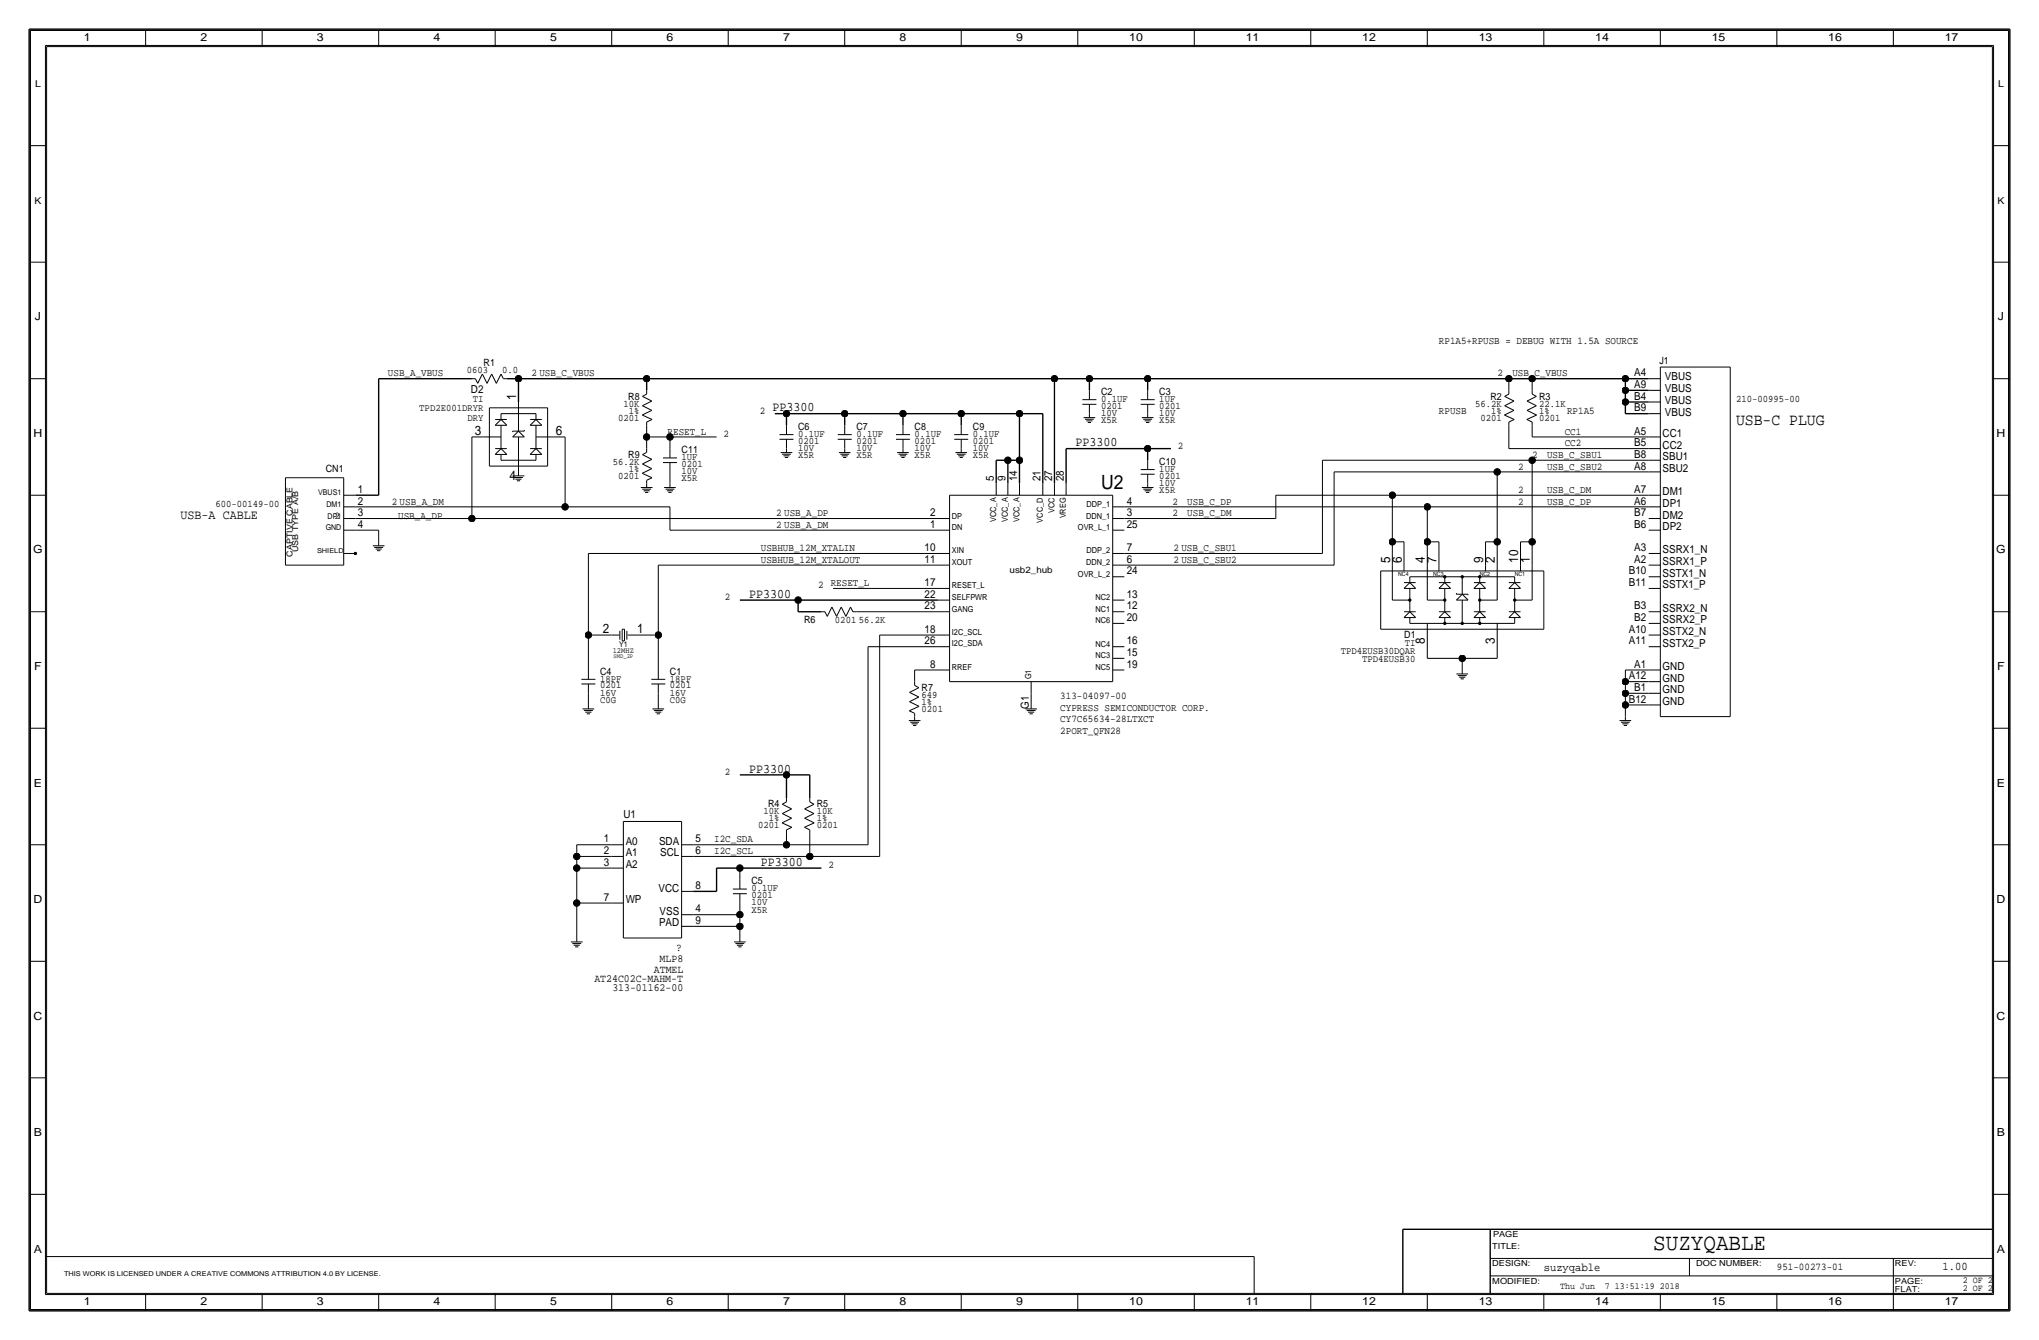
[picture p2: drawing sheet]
<svg xmlns="http://www.w3.org/2000/svg" width="444mm" height="292mm" viewBox="0 0 444 292" stroke-linecap="round" stroke-linejoin="round" font-family="sans-serif">
<g fill="none" stroke="#000" stroke-width=".22">
<path d="M9.9 9.9h424.7zM9.9 9.9v272.3zM10.2 10.2h424.1zM10.2 10.2v271.7zM31.7 6.6v3.6zM57.1 6.6v3.6zM82.5 6.6v3.6zM107.9 6.6v3.6zM133.3 6.6v3.6zM158.7 6.6v3.6zM184.1 6.6v3.6zM209.5 6.6v3.6z"/>
<path d="M234.9 6.6v3.6zM260.3 6.6v3.6zM285.8 6.6v3.6zM311.1 6.6v3.6zM336.5 6.6v3.6zM361.9 6.6v3.6zM387.3 6.6v3.6zM412.7 6.6v3.6zM434.3 10.2v271.7zM434.6 9.9v272.3zM6.6 31.8h3.3zM434.3 31.8h3.8z"/>
<path d="M6.6 57.1h3.3zM434.3 57.1h3.8zM6.6 82.5h3.3zM102.9 95.2v17.8zM102.9 95.2h2.5zM102.9 82.5h.7zM103.6 82.5l.5 1.1zM105.2 81.5l-1.1 2.1zM105.2 81.5l1 2.1zM105.4 95.2h3.8zM106.7 88.9h12.7zM106.7 88.9v12.7z"/>
<path d="M107.2 81.5l-1 2.1zM107.2 81.5l1 2.1zM107.9 92.7h2.6zM107.9 91.4h2.6zM107.9 97.8h2.6zM107.9 99.1h2.6zM109.2 90.2h7.6zM109.2 99.1v1.2zM109.2 91.4l-1.3 1.3zM109.2 90.2v1.2zM109.2 91.4l1.3 1.3zM109.2 97.8l-1.3 1.3z"/>
<path d="M109.2 97.8l1.3 1.3zM109.2 92.7v5.1zM109.2 81.5l-1 2.1zM109.2 81.5l.5 1zM109.7 82.5h.8zM111.8 94v.2zM111.8 95.2l1.2-1.2zM111.8 95.2h2.5zM111.8 94h2.5zM113 94l1.3 1.2zM113 87.6v6.4zM113 95.2v7.7z"/>
<path d="M114.3 93.7v.3zM115.6 99.1l1.2-1.3zM115.6 92.7l1.2-1.3zM115.6 92.7h2.5zM115.6 91.4h2.5zM115.6 99.1h2.5zM115.6 97.8h2.5zM116.8 97.8l1.3 1.3zM116.8 99.1v1.2zM116.8 91.4l1.3 1.3zM116.8 90.2v1.2zM116.8 95.2h3.8z"/>
<path d="M116.8 92.7v5.1zM119.4 88.9v12.7zM120.6 95.2h2.6zM123.2 95.2v15.3zM140 90.5l2.1 .9zM140 90.5l2.1-1zM140.1 86.4l.9-.5zM140.1 86.4l2 1zM140.1 88.4l2-1zM140.1 88.4l2 1.1zM140.1 99.1l.9-.5zM140.1 99.1l2 1z"/>
<path d="M141 92.7v2.5zM141 95.2h5zM141 95.2v2.6zM141 92v.7zM141 85.1v.8zM141 92l1.1-.6zM141 97.8v.8zM144.5 99.8h3.1zM146 95.2h10.2zM146 95.2v2.6zM146 97.8v2zM169.9 94.7h3.1z"/>
<path d="M169.9 95.8h3.1zM170.2 98.7h2.5zM170.5 99h1.9zM170.8 99.4h1.3zM171.1 99.7h.7zM171.4 92.7v2zM171.4 95.8v2zM171.4 97.8v.9zM182.6 94.7h3.1zM182.6 95.8h3.1zM182.9 98.7h2.5zM183.2 99h1.9z"/>
<path d="M183.5 99.4h1.3zM183.8 99.7h.7zM184.1 92.7v2zM184.1 95.8v2zM184.1 97.8v.9zM195.3 94.7h3.1zM195.3 95.8h3.1zM195.6 98.7h2.5zM195.9 99h1.9zM196.2 99.4h1.3zM196.5 99.7h.7zM196.8 97.8v.9z"/>
<path d="M196.8 92.7v2zM196.8 95.8v2zM208 94.7h3.1zM208 95.8h3.1zM208.3 98.7h2.5zM208.6 99h1.9zM208.9 99.4h1.3zM209.2 99.7h.7zM209.5 97.8v.9zM209.5 92.7v2zM209.5 95.8v2zM236 87.1h3z"/>
<path d="M236 88.1h3zM236.2 91h2.6zM236.5 91.4h2zM236.8 91.7h1.4zM237.1 92.1h.7zM237.5 90.2v.8zM237.5 85.1v2zM237.5 88.1v2.1zM248.7 87.1h3zM248.7 88.1h3zM248.9 91h2.6zM249.2 91.4h2z"/>
<path d="M249.5 91.7h1.4zM249.8 92.1h.7zM250.2 90.2v.8zM250.2 85.1v2zM250.2 88.1v2.1zM328 90.5l2.1 .9zM328 90.5l2-1zM328 86.4l.9-.5zM328 86.4l2 1zM328 88.4l2-1zM328 88.4l2 1.1zM328.9 82.5v2.6z"/>
<path d="M328.9 97.8h30.5zM328.9 92.7v5.1zM328.9 92v.7zM328.9 85.1v.8zM328.9 92l1.2-.6zM332.8 91.4l1.2 .6zM332.8 91.4l2.2-.9zM332.9 87.4l2-1zM332.9 87.4l2 1zM332.9 89.5l2-1.1zM332.9 89.5l2.1 1zM334 82.5v2.6z"/>
<path d="M334 95.2h25.4zM334 92.7v2.5zM334 92v.7zM334 85.1v.8zM334 85.9l.9 .5zM359.4 95.2h2.5zM359.4 97.8h2.5zM359.4 87.6h2.5zM359.4 90.2h2.5zM359.4 85.1h2.5zM359.4 82.5h2.5zM361.9 80h15.3z"/>
<path d="M361.9 80v76.2zM377.2 80v76.2zM434.3 82.5h3.8zM6.6 107.9h3.3zM62.2 104.1v19.1zM62.2 104.1h12.7zM74.9 115.6h2.6zM74.9 110.5h2.6zM74.9 107.9h2.6zM74.9 113h2.6zM74.9 104.1v19.1zM77.5 115.6h5z"/>
<path d="M77.5 110.5h45.7zM77.5 113h25.4zM81.3 119h2.5zM81.6 119.3h1.9zM81.9 119.7h1.3zM82.5 115.6v2.5zM82.5 118.1v.9zM102.9 113h101.6zM106.7 101.6h12.7zM109.2 100.3h7.6zM111.8 103.7h2.5zM112.1 104.1h1.9z"/>
<path d="M112.4 104.4h1.3zM112.7 104.8h.7zM113 102.9v.8zM123.2 110.5h22.8zM139.7 106.3h2.5zM140 106.6h1.9zM140 103.2l2.1 .9zM140 103.2l2.1-1zM140.1 101.1l2-1zM140.1 101.1l2 1.1zM140.3 107h1.3zM140.6 107.3h.7z"/>
<path d="M141 105.4v.9zM141 104.7v.7zM141 104.7l1.1-.6zM144.5 100.8h3.1zM144.8 106.3h2.5zM145.1 106.6h1.9zM145.4 107h1.3zM145.7 107.3h.7zM146 102.9v2.5zM146 110.5v5.1zM146 115.6h58.5zM146 100.8v2.1z"/>
<path d="M146 105.4v.9zM204.5 113h2.5zM204.5 115.6h2.5zM207 107.9h35.6zM207 107.9v40.7zM217.2 105.4v2.5zM219.7 105.4v2.5zM222.2 105.4v2.5zM227.3 105.4v2.5zM229.9 105.4v2.5zM232.4 105.4v2.5zM242.6 110.5h2.5z"/>
<path d="M242.6 113h2.5zM242.6 115.6h2.5zM242.6 107.9v40.7zM245.1 113h33zM245.1 110.5h66zM248.7 102.4h3zM248.7 103.4h3zM248.9 106.3h2.6zM249.2 106.6h2zM249.5 107h1.4zM249.8 107.3h.7zM250.2 100.3v2.1z"/>
<path d="M250.2 103.4v2zM250.2 105.4v.9zM278.1 107.9h25.4zM278.1 107.9v5.1zM288.3 100.3v20.3zM288.3 100.3h45.7zM290.8 102.9v20.3zM290.8 102.9h35.6zM303.5 118.1h2.6zM303.5 118.1v5.1zM303.5 107.9v10.2zM303.5 107.9h55.9z"/>
<path d="M306.1 118.1v5.1zM311.1 110.5h48.3zM311.1 110.5v7.6zM311.1 118.1h2.6zM311.1 118.1v5.1zM313.7 118.1v5.1zM323.8 118.1h2.6zM323.8 118.1v5.1zM326.4 102.9h33zM326.4 102.9v15.2zM326.4 118.1v5.1zM331.5 118.1h2.5z"/>
<path d="M331.5 118.1v5.1zM334 100.3h25.4zM334 100.3v17.8zM334 118.1v5.1zM359.4 113h2.5zM359.4 115.6h2.5zM359.4 110.5h2.5zM359.4 107.9h2.5zM359.4 102.9h2.5zM359.4 100.3h2.5zM434.3 107.9h3.8zM6.6 133.3h3.3z"/>
<path d="M62.2 123.2h12.7zM74.9 120.6h2.6zM82.2 120h.7zM128.3 120.6v17.8zM128.3 138.4h5zM128.3 138.4v7.6zM128.3 120.6h76.2zM133.3 138.4h1.7zM135.1 137.5v1.9zM135.6 139.7h.5zM135.6 137.2v2.5zM135.6 137.2h.5z"/>
<path d="M136.1 137.2v2.5zM136.7 137.5v1.9zM136.8 138.4h1.6zM138.4 138.4h5.1zM143.5 123.2v15.2zM143.5 138.4v7.6zM143.5 123.2h61zM179.1 133.3h.7zM179.8 133.3l.5 1.1zM181.4 132.3l-1.1 2.1zM181.4 132.3l1 2.1zM181.6 128.3h22.9z"/>
<path d="M183.4 132.3l-1 2.1zM183.4 132.3l1 2.1zM185.4 132.3l-1 2.1zM185.4 132.3l.5 1zM185.9 133.3h.8zM186.7 133.3h17.8zM191.8 138.4h12.7zM191.8 138.4v48.3zM204.5 123.2h2.5zM204.5 128.3h2.5zM204.5 138.4h2.5zM204.5 130.8h2.5z"/>
<path d="M204.5 120.6h2.5zM204.5 133.3h2.5zM242.6 135.9h2.5zM242.6 130.8h2.5zM242.6 133.3h2.5zM242.6 120.6h2.5zM242.6 125.7h2.5zM242.6 123.2h2.5zM245.1 120.6h43.2zM245.1 123.2h45.7zM301 137.2h35.5zM301 124.5v12.7z"/>
<path d="M301 124.5h35.5zM303.5 123.2v7.6zM303.5 130.8h3.8zM306.1 123.2v1.3zM306.1 134.6l1.2-1.3zM306.1 127h2.5zM306.1 134.6h2.5zM306.1 133.3h2.5zM306.1 128.3h2.5zM306.1 128.3l1.2-1.3zM307.3 133.3l1.3 1.3zM307.3 128.3v5z"/>
<path d="M307.3 127l1.3 1.3zM307.3 125.7v1.3zM307.3 125.7h22.9zM307.3 134.6v1.3zM307.3 135.9h22.9zM311.1 138.4v5.1zM311.1 135.9v2.5zM311.1 130.8h3.9zM311.1 123.2v7.6zM313.7 123.2v1.3zM313.7 127h2.5zM313.7 133.3h2.5z"/>
<path d="M313.7 128.3h2.5zM313.7 134.6h2.5zM315 134.6v1.3zM315 127l1.2 1.3zM315 125.7v1.3zM315 127l-1.3 1.3zM315 133.3l1.2 1.3zM315 133.3l-1.3 1.3zM315 128.3v5zM317.5 129.3v.2zM317.5 129.5h2.5zM317.5 130.8l1.3-1.3z"/>
<path d="M317.5 130.8h2.5zM318.8 125.7v3.8zM318.8 129.5l1.2 1.3zM318.8 130.8v5.1zM320 129.5v.2zM321.3 127h2.5zM321.3 133.3h2.5zM321.3 134.6h2.5zM321.3 134.6l1.3-1.3zM321.3 128.3l1.3-1.3zM321.3 128.3h2.5zM322.6 134.6v1.3z"/>
<path d="M322.6 130.8h3.8zM322.6 133.3l1.2 1.3zM322.6 128.3v5zM322.6 125.7v1.3zM322.6 127l1.2 1.3zM323.8 123.2v1.3zM326.4 138.4v5.1zM326.4 135.9v2.5zM326.4 123.2v7.6zM328.9 127h2.6zM328.9 128.3h2.6zM328.9 133.3h2.6z"/>
<path d="M328.9 134.6h2.6zM330.2 125.7v1.3zM330.2 127l-1.3 1.3zM330.2 127l1.3 1.3zM330.2 130.8h3.8zM330.2 128.3v5zM330.2 133.3l1.3 1.3zM330.2 133.3l-1.3 1.3zM330.2 134.6v1.3zM331.5 123.2v1.3zM334 123.2v7.6zM336.5 124.5v12.7z"/>
<path d="M359.4 138.4h2.5zM359.4 135.9h2.5zM359.4 133.3h2.5zM359.4 128.3h2.5zM359.4 125.7h2.5zM359.4 120.6h2.5zM359.4 123.2h2.5zM434.3 133.3h3.8zM6.6 158.7h3.3zM126.7 148.1h3.1zM126.7 149.1h3.1zM127 154.5h2.5z"/>
<path d="M127.3 154.9h1.9zM127.6 155.2h1.3zM127.9 155.6h.7zM128.3 151.1v2.6zM128.3 153.7v.8zM128.3 146v2.1zM128.3 149.1v2zM142 148.1h3zM142 149.1h3zM142.2 154.5h2.6zM142.5 154.9h2zM142.8 155.2h1.4z"/>
<path d="M143.2 155.6h.7zM143.5 151.1v2.6zM143.5 153.7v.8zM143.5 146v2.1zM143.5 149.1v2zM189.2 141v43.1zM189.2 141h15.3zM198.1 157.1h2.6zM198.2 154.9l1.2 .6zM198.2 154.9l2.2-.9zM198.3 150.9l2-1zM198.3 150.9l2 1z"/>
<path d="M198.3 153l2-1.1zM198.3 153l2.1 1zM198.4 157.4h2zM198.7 157.8h1.4zM199 158.1h.7zM199.4 146h5.1zM199.4 146v2.6zM199.4 155.5v.7zM199.4 148.6v.8zM199.4 149.4l.9 .5zM199.4 156.2v.9zM204.5 141h2.5z"/>
<path d="M204.5 146h2.5zM207 148.6h35.6zM223.5 154.5h2.6zM223.8 154.9h2zM224.1 155.2h1.4zM224.4 155.6h.7zM224.8 151.1v2.6zM224.8 153.7v.8zM224.8 148.6v2.5zM242.6 146h2.5zM242.6 141h2.5zM242.6 143.5h2.5z"/>
<path d="M311.1 143.5h7.7zM317.5 146.9h2.5zM317.8 147.3h1.9zM318.1 147.6h1.3zM318.4 148h.7zM318.8 143.5h7.6zM318.8 143.5v2.5zM318.8 146v.9zM353.1 157.1h2.5zM353.4 157.4h1.9zM353.7 157.8h1.3zM354 158.1h.7z"/>
<path d="M354.3 153.7h5.1zM354.3 151.1v2.6zM354.3 153.7v2.5zM354.3 151.1h5.1zM354.3 148.6v2.5zM354.3 146v2.6zM354.3 148.6h5.1zM354.3 146h5.1zM354.3 156.2v.9zM359.4 153.7h2.5zM359.4 148.6h2.5zM359.4 151.1h2.5z"/>
<path d="M359.4 146h2.5zM359.4 141h2.5zM361.9 156.2h15.3zM434.3 158.7h3.8zM135.9 179.1h12.7zM135.9 179.1v25.4zM148.6 179.1v25.4zM170.5 179.4l2.1 .9zM170.5 179.4l2.1-1zM170.5 175.3l.9-.5zM170.5 175.3l2.1 1zM170.5 177.3l2.1-1z"/>
<path d="M170.5 177.3l2.1 1.1zM171.4 174v.8zM175.4 176.3l2-1zM175.4 176.3l2 1zM175.4 178.4l2-1.1zM175.4 178.4l2.1 1zM176.5 174v.8zM176.5 174.8l.9 .5zM6.6 184.1h3.3zM125.7 184.1h7.6zM125.7 184.1v2.6zM125.7 186.7h7.6z"/>
<path d="M125.7 186.7v2.5zM125.7 189.2h7.6zM125.7 189.2v7.6zM125.7 196.8h7.6zM125.7 196.8v7.7zM133.3 196.8h2.6zM133.3 189.2h2.6zM133.3 184.1h2.6zM133.3 186.7h2.6zM148.6 194.3h2.5zM148.6 184.1h2.5zM148.6 199.4h2.5z"/>
<path d="M148.6 186.7h2.5zM151.1 199.4h10.2zM151.1 184.1h20.3zM151.1 186.7h25.4zM159.8 193.8h3zM159.8 194.8h3zM161.3 199.4v2.5zM161.3 196.8v2.6zM161.3 189.2v2.6zM161.3 191.8v2zM161.3 194.8v2zM171.4 184.1h17.8z"/>
<path d="M171.4 181.6v2.5zM171.4 180.9v.7zM171.4 180.9l1.2-.6zM175.4 180.3l1.1 .6zM175.4 180.3l2.1-.9zM176.5 186.7h15.3zM176.5 181.6v5.1zM176.5 180.9v.7zM434.3 184.1h3.8zM6.6 209.5h3.3zM124.5 205.3h2.5zM124.8 205.7h1.9z"/>
<path d="M125.1 206h1.3zM125.4 206.4h.7zM125.7 204.5v.8zM135.9 204.5h12.7zM148.6 201.9h2.5zM151.1 201.9h10.2zM160 205.3h2.6zM160.3 205.7h2zM160.6 206h1.4zM160.9 206.4h.7zM161.3 201.9v2.6zM161.3 204.5v.8z"/>
<path d="M434.3 209.5h3.8zM6.6 234.9h3.3zM434.3 234.9h3.8zM6.6 260.3h3.3zM9.9 273.9h263.5zM273.4 273.9v8zM324.9 278.1h109.4zM324.9 274.3h109.4zM368.3 274.3v3.8zM412.7 274.3v11.4zM434.3 260.3h3.8zM9.9 282.2h424.7z"/>
<path d="M10.2 281.9h424.1zM31.7 281.9v3.8zM57.1 281.9v3.8zM82.5 281.9v3.8zM107.9 281.9v3.8zM133.3 281.9v3.8zM158.7 281.9v3.8zM184.1 281.9v3.8zM209.5 281.9v3.8zM234.9 281.9v3.8zM260.3 281.9v3.8zM285.8 281.9v3.8z"/>
<path d="M311.1 281.9v3.8zM336.5 281.9v3.8zM361.9 281.9v3.8zM387.3 281.9v3.8z"/>
</g>
<g fill="none" stroke="#000" stroke-width=".3">
<path d="M6.3 6.3h431.8zM6.3 6.3v279.4zM6.6 6.6h431.3zM6.6 6.6v278.9zM437.9 6.6v278.9zM438.1 6.3v279.4zM82.5 82.5v25.4zM82.5 82.5h20.4zM110.5 82.5h2.5zM113 82.5h28zM113 82.5v5.1zM141 82.5h88.9z"/>
<path d="M141 82.5v2.6zM168.9 90.2h2.5zM171.4 90.2h12.7zM171.4 90.2v2.5zM184.1 90.2h12.7zM184.1 90.2v2.5zM196.8 90.2h12.7zM196.8 90.2v2.5zM209.5 90.2h12.7zM209.5 90.2v2.5zM222.2 90.2h5.1zM222.2 90.2v10.1z"/>
<path d="M227.3 90.2v15.2zM229.9 82.5h7.6zM229.9 82.5v22.9zM232.4 97.8v7.6zM232.4 97.8h17.8zM237.5 82.5h12.7zM237.5 82.5v2.6zM250.2 82.5h78.7zM250.2 82.5v2.6zM250.2 97.8h5.1zM250.2 97.8v2.5zM328.9 82.5h5.1z"/>
<path d="M334 82.5h20.3zM354.3 90.2h5.1zM354.3 87.6v2.6zM354.3 87.6h5.1zM354.3 85.1v2.5zM354.3 82.5v2.6zM354.3 85.1h5.1zM354.3 82.5h5.1zM77.5 107.9h5zM217.2 100.3h2.5zM217.2 100.3v5.1zM219.7 100.3h2.5z"/>
<path d="M219.7 100.3v5.1zM222.2 100.3v5.1zM161.3 130.8h12.7zM174 130.8h30.5zM174 130.8v2.5zM174 133.3h5.1zM161.3 168.9h10.1zM171.4 168.9h5.1zM171.4 168.9v5.1zM176.5 168.9v5.1zM151.1 194.3h5.1zM156.2 189.2h5.1z"/>
<path d="M156.2 189.2v5.1zM161.3 189.2h17.8zM305.8 268v13.9zM305.8 268h128.5zM324.9 268v13.9zM6.3 285.7h431.8zM6.6 285.5h431.3z"/>
</g>
<g fill="#000" stroke="#000" stroke-width=".22">
<path d="M77.3 120.5h.4v.3h-.4zM307.1 130.6h.4v.4h-.4zM314.8 135.7h.4v.4h-.4zM314.8 125.6h.4v.3h-.4zM314.8 130.6h.4v.4h-.4zM318.6 125.6h.4v.3h-.4zM318.6 135.7h.4v.4h-.4zM322.4 135.7h.4v.4h-.4zM322.4 130.6h.4v.4h-.4zM322.4 125.6h.4v.3h-.4zM330 130.6h.4v.4h-.4z"/>
<circle cx="113" cy="82.5" r=".71"/>
<circle cx="141" cy="95.2" r=".71"/>
<circle cx="141" cy="82.5" r=".71"/>
<circle cx="146.1" cy="95.2" r=".71"/>
<circle cx="171.5" cy="90.2" r=".71"/>
<circle cx="184.2" cy="90.2" r=".71"/>
<circle cx="196.9" cy="90.2" r=".71"/>
<circle cx="209.6" cy="90.2" r=".71"/>
<circle cx="222.3" cy="90.2" r=".71"/>
<circle cx="229.9" cy="82.5" r=".71"/>
<circle cx="237.5" cy="82.5" r=".71"/>
<circle cx="250.2" cy="97.8" r=".71"/>
<circle cx="250.2" cy="82.5" r=".71"/>
<circle cx="328.9" cy="82.5" r=".71"/>
<circle cx="334" cy="82.5" r=".71"/>
<circle cx="354.3" cy="87.6" r=".71"/>
<circle cx="354.3" cy="82.5" r=".71"/>
<circle cx="354.3" cy="85.1" r=".71"/>
<circle cx="102.9" cy="113" r=".71"/>
<circle cx="123.2" cy="110.5" r=".71"/>
<circle cx="219.7" cy="100.3" r=".71"/>
<circle cx="222.3" cy="100.3" r=".71"/>
<circle cx="303.5" cy="118.1" r=".71"/>
<circle cx="303.5" cy="107.9" r=".71"/>
<circle cx="311.2" cy="110.5" r=".71"/>
<circle cx="311.2" cy="118.1" r=".71"/>
<circle cx="326.4" cy="118.1" r=".71"/>
<circle cx="326.4" cy="102.9" r=".71"/>
<circle cx="334" cy="118.1" r=".71"/>
<circle cx="334" cy="100.3" r=".71"/>
<circle cx="128.3" cy="138.4" r=".71"/>
<circle cx="143.5" cy="138.4" r=".71"/>
<circle cx="174" cy="130.8" r=".71"/>
<circle cx="318.8" cy="143.5" r=".71"/>
<circle cx="354.3" cy="153.7" r=".71"/>
<circle cx="354.3" cy="151.1" r=".71"/>
<circle cx="354.3" cy="148.6" r=".71"/>
<circle cx="171.5" cy="168.9" r=".71"/>
<circle cx="125.7" cy="186.7" r=".71"/>
<circle cx="125.7" cy="189.2" r=".71"/>
<circle cx="125.7" cy="196.8" r=".71"/>
<circle cx="161.3" cy="199.4" r=".71"/>
<circle cx="161.3" cy="189.2" r=".71"/>
<circle cx="171.5" cy="184.1" r=".71"/>
<circle cx="176.5" cy="186.7" r=".71"/>
<circle cx="161.3" cy="201.9" r=".71"/>
</g>
<text font-size="5.1" x="360.4" y="272.5">SUZYQABLE</text>
<text font-size="4.3" x="240" y="106.7">U2</text>
<text font-size="3.6" x="378.5" y="92.7">USB-C PLUG</text>
<g font-size="2.9">
<text x="112.5" y="87.1" transform="rotate(-90 112.5 87.1)">1</text>
<text x="168.4" y="89.7">PP3300</text>
<text x="103.5" y="94.7">3</text>
<text x="121.2" y="94.7">6</text>
<text x="234.4" y="97.3">PP3300</text>
<text x="111.1" y="104.6">4</text>
<text x="39.4" y="113">USB-A CABLE</text>
<text x="303" y="122.7" transform="rotate(-90 303 122.7)">5</text>
<text x="305.6" y="122.7" transform="rotate(-90 305.6 122.7)">6</text>
<text x="310.6" y="122.7" transform="rotate(-90 310.6 122.7)">4</text>
<text x="313.2" y="122.7" transform="rotate(-90 313.2 122.7)">7</text>
<text x="323.3" y="122.7" transform="rotate(-90 323.3 122.7)">9</text>
<text x="325.9" y="122.7" transform="rotate(-90 325.9 122.7)">2</text>
<text x="331" y="122.7" transform="rotate(-90 331 122.7)">10</text>
<text x="333.5" y="122.7" transform="rotate(-90 333.5 122.7)">1</text>
<text x="163.3" y="130.3">PP3300</text>
<text x="131.4" y="137.9">2</text>
<text x="138.9" y="137.9">1</text>
<text x="310.6" y="140.4" transform="rotate(-90 310.6 140.4)">8</text>
<text x="325.9" y="140.4" transform="rotate(-90 325.9 140.4)">3</text>
<text x="163.3" y="168.4">PP3300</text>
<text x="165.9" y="188.7">PP3300</text>
</g>
<g font-size="2.6">
<text x="336.5" y="277.1">suzyqable</text>
<text x="423.5" y="276.9">1.00</text>
</g>
<g font-size="2.4">
<text x="18.3" y="8.9">1</text>
<text x="43.7" y="8.9">2</text>
<text x="69.1" y="8.9">3</text>
<text x="94.5" y="8.9">4</text>
<text x="119.9" y="8.9">5</text>
<text x="145.3" y="8.9">6</text>
<text x="170.7" y="8.9">7</text>
<text x="196.1" y="8.9">8</text>
<text x="221.5" y="8.9">9</text>
<text x="246.2" y="8.9">10</text>
<text x="271.6" y="8.9">11</text>
<text x="297" y="8.9">12</text>
<text x="322.4" y="8.9">13</text>
<text x="347.8" y="8.9">14</text>
<text x="373.2" y="8.9">15</text>
<text x="398.6" y="8.9">16</text>
<text x="424" y="8.9">17</text>
<text x="7.6" y="69.8">J</text>
<text x="435.5" y="69.8">J</text>
<text x="356.3" y="82">A4</text>
<text x="363" y="82.8">VBUS</text>
<text x="102.7" y="85.6">D2</text>
<text x="356.3" y="89.7">B9</text>
<text x="356.3" y="87.1">B4</text>
<text x="356.3" y="84.6">A9</text>
<text x="363" y="85.3">VBUS</text>
<text x="363" y="88.1">VBUS</text>
<text x="7.3" y="95.3">H</text>
<text x="356.3" y="94.7">A5</text>
<text x="362.5" y="95.2">CC1</text>
<text x="363" y="90.7">VBUS</text>
<text x="435.3" y="95.2">H</text>
<text x="356.3" y="99.8">B8</text>
<text x="356.3" y="97.3">B5</text>
<text x="362.5" y="97.8">CC2</text>
<text x="362.5" y="100.3">SBU1</text>
<text x="78" y="107.4">1</text>
<text x="216.7" y="104.9" transform="rotate(-90 216.7 104.9)">5</text>
<text x="219.2" y="104.9" transform="rotate(-90 219.2 104.9)">9</text>
<text x="221.7" y="104.9" transform="rotate(-90 221.7 104.9)">14</text>
<text x="226.8" y="104.9" transform="rotate(-90 226.8 104.9)">21</text>
<text x="229.4" y="104.9" transform="rotate(-90 229.4 104.9)">27</text>
<text x="231.9" y="104.9" transform="rotate(-90 231.9 104.9)">28</text>
<text x="356.3" y="102.4">A8</text>
<text x="356.3" y="107.4">A7</text>
<text x="362.5" y="102.9">SBU2</text>
<text x="362.5" y="107.9">DM1</text>
<text x="78" y="112.5">3</text>
<text x="78" y="110">2</text>
<text x="202.8" y="112.5">2</text>
<text x="245.6" y="110">4</text>
<text x="245.6" y="112.5">3</text>
<text x="356.3" y="110">A6</text>
<text x="356.3" y="112.5">B7</text>
<text x="362.5" y="110.5">DP1</text>
<text x="362.5" y="113">DM2</text>
<text x="78" y="115.1">4</text>
<text x="202.8" y="115.1">1</text>
<text x="245.6" y="115.1">25</text>
<text x="356.3" y="115.1">B6</text>
<text x="362.5" y="115.6">DP2</text>
<text x="7.2" y="120.6">G</text>
<text x="201.6" y="122.7">11</text>
<text x="201.6" y="120.1">10</text>
<text x="245.6" y="125.2">24</text>
<text x="245.6" y="120.1">7</text>
<text x="245.6" y="122.7">6</text>
<text x="355.1" y="125.2">B10</text>
<text x="356.3" y="122.7">A2</text>
<text x="356.3" y="120.1">A3</text>
<text x="362.5" y="120.6">SSRX1_N</text>
<text x="362.5" y="123.1">SSRX1_P</text>
<text x="362.5" y="125.7">SSTX1_N</text>
<text x="435.2" y="120.6">G</text>
<text x="201.6" y="130.3">22</text>
<text x="201.6" y="127.8">17</text>
<text x="245.6" y="130.3">13</text>
<text x="355.1" y="127.8">B11</text>
<text x="362.5" y="128.3">SSTX1_P</text>
<text x="201.6" y="137.9">18</text>
<text x="201.6" y="132.8">23</text>
<text x="245.6" y="135.4">20</text>
<text x="245.6" y="132.8">12</text>
<text x="355.1" y="137.9">A10</text>
<text x="356.3" y="135.4">B2</text>
<text x="356.3" y="132.8">B3</text>
<text x="362.5" y="133.3">SSRX2_N</text>
<text x="362.5" y="135.8">SSRX2_P</text>
<text x="201.6" y="140.5">26</text>
<text x="245.6" y="140.5">16</text>
<text x="245.6" y="143">15</text>
<text x="355.1" y="140.5">A11</text>
<text x="362.5" y="138.4">SSTX2_N</text>
<text x="362.5" y="141">SSTX2_P</text>
<text x="7.5" y="146">F</text>
<text x="202.8" y="145.5">8</text>
<text x="245.6" y="145.5">19</text>
<text x="355.1" y="148.1">A12</text>
<text x="356.3" y="145.5">A1</text>
<text x="362.5" y="146">GND</text>
<text x="362.5" y="148.6">GND</text>
<text x="435.4" y="146">F</text>
<text x="224.3" y="154.5" transform="rotate(-90 224.3 154.5)">G1</text>
<text x="355.1" y="153.2">B12</text>
<text x="356.3" y="150.6">B1</text>
<text x="362.5" y="153.7">GND</text>
<text x="362.5" y="151.1">GND</text>
<text x="7.4" y="171.4">E</text>
<text x="435.3" y="171.4">E</text>
<text x="135.9" y="178.3">U1</text>
<text x="131.6" y="183.6">1</text>
<text x="136.4" y="184.2">A0</text>
<text x="143.7" y="184.2">SDA</text>
<text x="151.6" y="183.6">5</text>
<text x="131.6" y="188.7">3</text>
<text x="131.6" y="186.2">2</text>
<text x="136.4" y="189.3">A2</text>
<text x="136.4" y="186.7">A1</text>
<text x="143.9" y="186.7">SCL</text>
<text x="151.6" y="186.2">6</text>
<text x="7.3" y="196.8">D</text>
<text x="131.6" y="196.3">7</text>
<text x="136.4" y="196.9">WP</text>
<text x="143.6" y="194.4">VCC</text>
<text x="151.6" y="193.8">8</text>
<text x="435.3" y="196.8">D</text>
<text x="143.7" y="201.9">PAD</text>
<text x="143.8" y="199.4">VSS</text>
<text x="151.6" y="198.9">4</text>
<text x="151.6" y="201.4">9</text>
<text x="143.8" y="209.8">MLP8</text>
<text x="147.4" y="207.4">?</text>
<text x="129.6" y="214.1">AT24C02C-MAHM-T</text>
<text x="142.6" y="212">ATMEL</text>
<text x="133.5" y="216.1">313-01162-00</text>
<text x="7.3" y="222.2">C</text>
<text x="435.3" y="222.2">C</text>
<text x="7.4" y="247.6">B</text>
<text x="435.3" y="247.6">B</text>
<text x="7.4" y="273.1">A</text>
<text x="435.3" y="273">A</text>
<text x="18.3" y="284.5">1</text>
<text x="43.7" y="284.5">2</text>
<text x="69.1" y="284.5">3</text>
<text x="94.5" y="284.5">4</text>
<text x="119.9" y="284.5">5</text>
<text x="145.3" y="284.5">6</text>
<text x="170.7" y="284.5">7</text>
<text x="196.1" y="284.5">8</text>
<text x="221.5" y="284.5">9</text>
<text x="246.2" y="284.5">10</text>
<text x="271.6" y="284.5">11</text>
<text x="297" y="284.5">12</text>
<text x="322.4" y="284.5">13</text>
<text x="347.8" y="284.5">14</text>
<text x="373.2" y="284.5">15</text>
<text x="398.6" y="284.5">16</text>
<text x="424" y="284.5">17</text>
</g>
<g font-size="2.3">
<text x="313.7" y="74.9">RP1A5+RPUSB = DEBUG WITH 1.5A SOURCE</text>
<text x="84.6" y="82">USB_A_VBUS</text>
<text x="115.9" y="82">2 USB_C_VBUS</text>
<text x="326.4" y="82">2</text>
<text x="329.7" y="82">USB_C_VBUS</text>
<text x="145.5" y="94.7">RESET_L</text>
<text x="157.7" y="95.2">2</text>
<text x="165.7" y="90.2">2</text>
<text x="313.7" y="90.2">RPUSB</text>
<text x="341.1" y="94.7">CC1</text>
<text x="341.6" y="90.2">RP1A5</text>
<text x="256.8" y="97.8">2</text>
<text x="334" y="99.8">2</text>
<text x="337.3" y="99.8">USB_C_SBU1</text>
<text x="341.1" y="97.3">CC2</text>
<text x="331" y="102.4">2</text>
<text x="331" y="107.4">2</text>
<text x="337.3" y="102.4">USB_C_SBU2</text>
<text x="337.3" y="107.4">USB_C_DM</text>
<text x="72.9" y="113">2</text>
<text x="85.4" y="110">2 USB_A_DM</text>
<text x="86.8" y="113">USB_A_DP</text>
<text x="169.2" y="112.5">2 USB_A_DP</text>
<text x="255.6" y="110">2</text>
<text x="255.6" y="112.5">2</text>
<text x="258.8" y="110">USB_C_DP</text>
<text x="258.8" y="112.5">USB_C_DM</text>
<text x="331" y="110">2</text>
<text x="337.3" y="110">USB_C_DP</text>
<text x="169.2" y="115.1">2 USB_A_DM</text>
<text x="165.9" y="120.1">USBHUB_12M_XTALIN</text>
<text x="165.9" y="122.7">USBHUB_12M_XTALOUT</text>
<text x="255.8" y="120.1">2 USB_C_SBU1</text>
<text x="255.8" y="122.7">2 USB_C_SBU2</text>
<text x="158" y="130.8">2</text>
<text x="178.4" y="128.3">2 RESET_L</text>
<text x="231.1" y="154.9">CYPRESS SEMICONDUCTOR CORP.</text>
<text x="231.1" y="152.4">313-04097-00</text>
<text x="231.1" y="157.5">CY7C65634-28LTXCT</text>
<text x="231.1" y="160">2PORT_QFN28</text>
<text x="158" y="168.9">2</text>
<text x="155.7" y="183.6">I2C_SDA</text>
<text x="155.7" y="186.2">I2C_SCL</text>
<text x="180.6" y="189.2">2</text>
<text x="387.3" y="276.9">951-00273-01</text>
</g>
<g font-size="2.2">
<text x="101.8" y="81.3">0603</text>
<text x="105.4" y="79.8">R1</text>
<text x="109.5" y="81.3">0.0</text>
<text x="361.7" y="79.2">J1</text>
<text x="91.4" y="89.7">TPD2E001DRYR</text>
<text x="103.1" y="87.6">TI</text>
<text x="135.9" y="88.6">10K</text>
<text x="137" y="87.1">R8</text>
<text x="240" y="87.6">0.1UF</text>
<text x="240" y="89.1">0201</text>
<text x="240" y="86.1">C2</text>
<text x="252.7" y="87.6">1UF</text>
<text x="252.7" y="89.1">0201</text>
<text x="252.7" y="86.1">C3</text>
<text x="321.6" y="88.6">56.2K</text>
<text x="324.9" y="87.1">R2</text>
<text x="335.5" y="87.1">R3</text>
<text x="335.5" y="88.6">22.1K</text>
<text x="378.5" y="87.6">210-00995-00</text>
<text x="101.9" y="91.7">DRY</text>
<text x="134.8" y="91.7">0201</text>
<text x="137.1" y="90.2">1%</text>
<text x="174" y="95.2">0.1UF</text>
<text x="174" y="93.7">C6</text>
<text x="186.7" y="93.7">C7</text>
<text x="186.7" y="95.2">0.1UF</text>
<text x="199.4" y="93.7">C8</text>
<text x="199.4" y="95.2">0.1UF</text>
<text x="212.1" y="93.7">C9</text>
<text x="212.1" y="95.2">0.1UF</text>
<text x="240" y="92.3">X5R</text>
<text x="240" y="90.7">10V</text>
<text x="252.7" y="90.7">10V</text>
<text x="252.7" y="92.3">X5R</text>
<text x="322.7" y="91.7">0201</text>
<text x="325.1" y="90.2">1%</text>
<text x="335.5" y="90.2">1%</text>
<text x="335.5" y="91.7">0201</text>
<text x="133.6" y="101.3">56.2K</text>
<text x="137" y="99.8">R9</text>
<text x="148.6" y="98.8">C11</text>
<text x="148.6" y="100.3">1UF</text>
<text x="148.6" y="101.8">0201</text>
<text x="174" y="98.3">10V</text>
<text x="174" y="99.9">X5R</text>
<text x="174" y="96.7">0201</text>
<text x="186.7" y="98.3">10V</text>
<text x="186.7" y="99.9">X5R</text>
<text x="186.7" y="96.7">0201</text>
<text x="199.4" y="98.3">10V</text>
<text x="199.4" y="96.7">0201</text>
<text x="199.4" y="99.9">X5R</text>
<text x="212.1" y="96.7">0201</text>
<text x="212.1" y="99.9">X5R</text>
<text x="212.1" y="98.3">10V</text>
<text x="252.7" y="101.3">C10</text>
<text x="71" y="102.9">CN1</text>
<text x="134.8" y="104.4">0201</text>
<text x="137.1" y="102.9">1%</text>
<text x="148.6" y="103.4">10V</text>
<text x="148.6" y="105">X5R</text>
<text x="252.7" y="102.9">1UF</text>
<text x="252.7" y="105.9">10V</text>
<text x="252.7" y="104.3">0201</text>
<text x="252.7" y="107.5">X5R</text>
<text x="47" y="110.5">600-00149-00</text>
<text x="175.3" y="135.9">R6</text>
<text x="182" y="135.9">0201</text>
<text x="187.2" y="135.9">56.2K</text>
<text x="292.3" y="142.5">TPD4EUSB30DQAR</text>
<text x="306.1" y="139">D1</text>
<text x="306.3" y="140.8">TI</text>
<text x="130.8" y="147.1">C4</text>
<text x="130.8" y="148.6">18PF</text>
<text x="146" y="148.6">18PF</text>
<text x="146.1" y="147.1">C1</text>
<text x="296.9" y="144.3">TPD4EUSB30</text>
<text x="130.8" y="151.6">16V</text>
<text x="130.8" y="153.2">C0G</text>
<text x="130.8" y="150.1">0201</text>
<text x="146" y="151.6">16V</text>
<text x="146" y="153.2">C0G</text>
<text x="146" y="150.1">0201</text>
<text x="200.9" y="153.7">1%</text>
<text x="200.9" y="152.1">649</text>
<text x="200.9" y="155.2">0201</text>
<text x="200.9" y="150.6">R7</text>
<text x="166.4" y="177.5">10K</text>
<text x="167.4" y="176">R4</text>
<text x="167.6" y="179.1">1%</text>
<text x="178.1" y="177.5">10K</text>
<text x="178.1" y="179.1">1%</text>
<text x="178.1" y="176">R5</text>
<text x="165.3" y="180.6">0201</text>
<text x="178.1" y="180.6">0201</text>
<text x="163.8" y="194.3">0.1UF</text>
<text x="163.8" y="195.8">0201</text>
<text x="163.8" y="197.4">10V</text>
<text x="163.8" y="192.8">C5</text>
<text x="163.8" y="198.9">X5R</text>
</g>
<g font-size="2.1">
<text x="7.6" y="19.1">L</text>
<text x="435.6" y="19">L</text>
<text x="7.5" y="44.4">K</text>
<text x="435.5" y="44.4">K</text>
</g>
<g font-size="2">
<text x="220.1" y="124.9">usb2_hub</text>
<text x="340.1" y="280.9">Thu Jun</text>
<text x="349.9" y="280.9">7 13:51:19 2018</text>
<text x="427.9" y="281.5">2 OF 2</text>
<text x="427.9" y="279.7">2 OF 2</text>
</g>
<g font-size="1.8">
<text x="207.5" y="113">DP</text>
<text x="217.2" y="113.8" transform="rotate(-90 217.2 113.8)">VCC_A</text>
<text x="219.7" y="113.8" transform="rotate(-90 219.7 113.8)">VCC_A</text>
<text x="222.2" y="113.8" transform="rotate(-90 222.2 113.8)">VCC_A</text>
<text x="227.3" y="113.9" transform="rotate(-90 227.3 113.9)">VCC_D</text>
<text x="229.9" y="111.9" transform="rotate(-90 229.9 111.9)">VCC</text>
<text x="232.4" y="113" transform="rotate(-90 232.4 113)">VREG</text>
<text x="236.8" y="113.1">DDN_1</text>
<text x="236.9" y="110.5">DDP_1</text>
<text x="207.5" y="115.6">DN</text>
<text x="235" y="115.6">OVR_L_1</text>
<text x="63.8" y="121.3" transform="rotate(-90 63.8 121.3)">CAPTIVE CABLE</text>
<text x="65" y="120.3" transform="rotate(-90 65 120.3)">USB TYPE A/B</text>
<text x="207.5" y="120.6">XIN</text>
<text x="207.5" y="123.2">XOUT</text>
<text x="235" y="125.7">OVR_L_2</text>
<text x="236.8" y="123.2">DDN_2</text>
<text x="236.9" y="120.6">DDP_2</text>
<text x="207.5" y="128.3">RESET_L</text>
<text x="207.5" y="130.8">SELFPWR</text>
<text x="238.8" y="130.9">NC2</text>
<text x="207.5" y="133.3">GANG</text>
<text x="238.8" y="135.9">NC6</text>
<text x="238.8" y="133.4">NC1</text>
<text x="207.5" y="138.4">I2C_SCL</text>
<text x="207.5" y="140.9">I2C_SDA</text>
<text x="238.8" y="141">NC4</text>
<text x="238.8" y="143.5">NC3</text>
<text x="207.5" y="146">RREF</text>
<text x="224.8" y="148.1" transform="rotate(-90 224.8 148.1)">G1</text>
<text x="238.8" y="146">NC5</text>
<text x="325.5" y="269.7">PAGE</text>
<text x="325.3" y="272.3">TITLE:</text>
<text x="413.1" y="276">REV:</text>
<text x="325.3" y="279.9">MODIFIED:</text>
<text x="325.3" y="276">DESIGN:</text>
<text x="369.8" y="276">DOC NUMBER:</text>
<text x="413.1" y="279.9">PAGE:</text>
<text x="413.1" y="281.6">FLAT:</text>
</g>
<g font-size="1.7">
<text x="69.4" y="107.9">VBUS1</text>
<text x="71.2" y="110.5">DM1</text>
<text x="71.4" y="113">DP1</text>
<text x="71" y="115.6">GND</text>
<text x="133.6" y="142.2">12MHZ</text>
<text x="134.9" y="141">Y1</text>
</g>
<g font-size="1.5">
<text x="69.1" y="120.6">SHIELD</text>
<text x="14" y="278.1">THIS WORK IS LICENSED UNDER A CREATIVE COMMONS ATTRIBUTION 4.0 BY LICENSE.</text>
</g>
<text font-size="1.4" x="133.7" y="143.5">SMD_2P</text>
<g font-size="1.3">
<text x="304.8" y="125.5">NC4</text>
<text x="312.4" y="125.5">NC3</text>
<text x="322.6" y="125.5">NC2</text>
<text x="330.2" y="125.5">NC1</text>
</g>
</svg>
